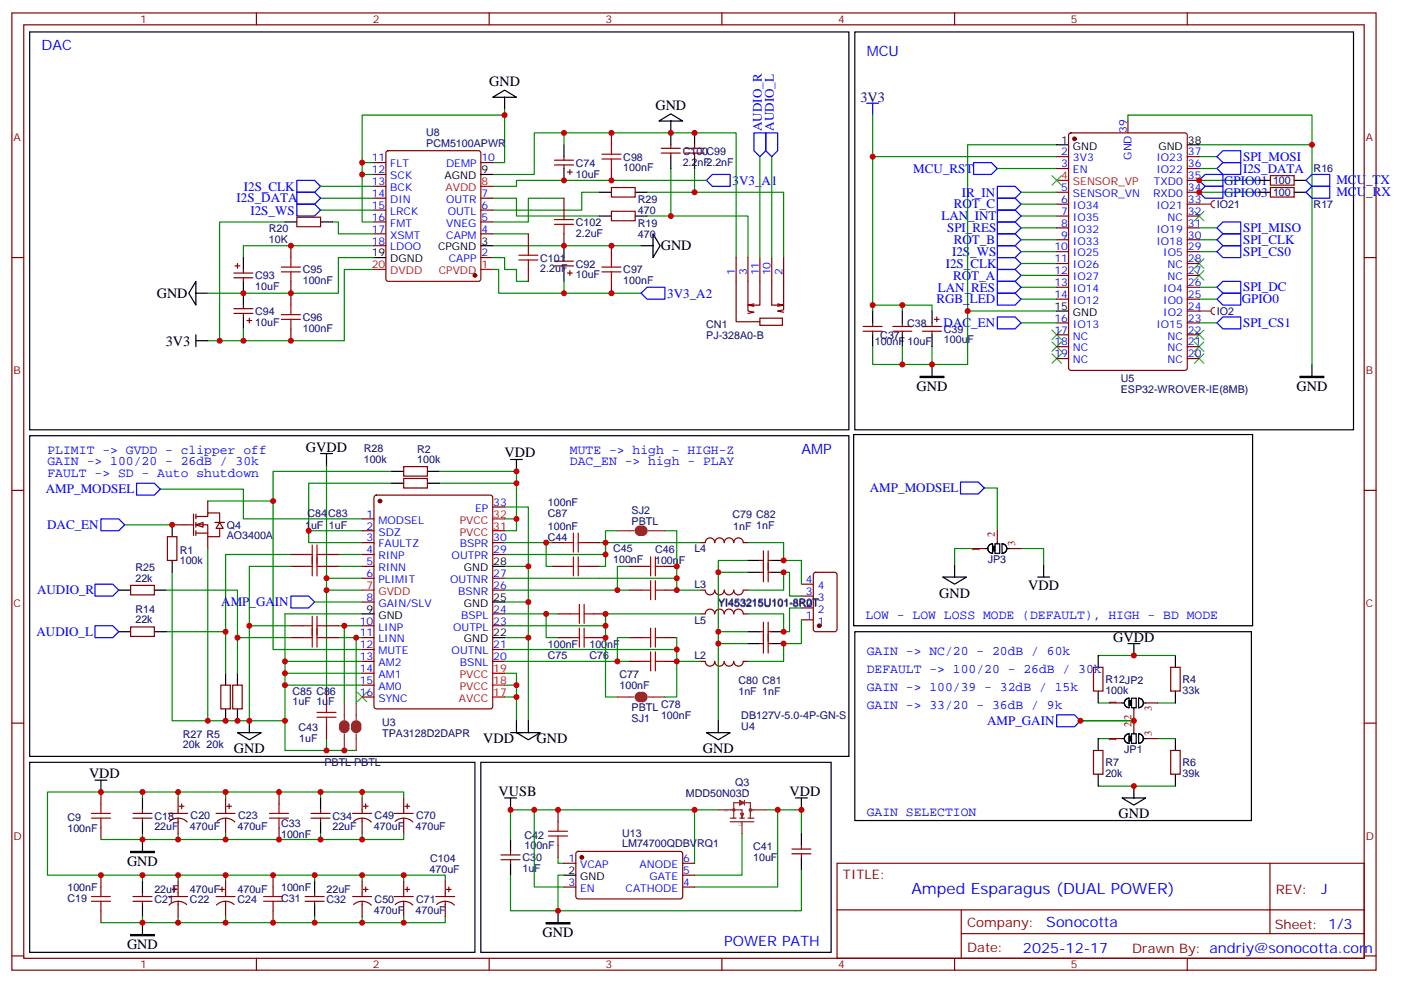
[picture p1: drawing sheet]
<svg xmlns="http://www.w3.org/2000/svg" width="416mm" height="292mm" viewBox="0 0 416 292" stroke-linecap="round" stroke-linejoin="round" font-family="sans-serif">
<g fill="none" stroke="#870000" stroke-width=".35">
<path d="M3.5 3.8h405.4v284.4h-405.4zM7.1 7.4h398.2v277.3h-398.2zM76.2 3.8v3.6M145.3 3.8v3.6M214.5 3.8v3.6M283.6 3.8v3.6M352.8 3.8v3.6M317.7 39.7l.5-.2h33.9l.6 .4 .1 69.4-.5 .7h-34.1l-.6-.4-.1-69.4zM335.1 35.9v3.6M314 46.5h3.5M314 50.1h3.5M314 57.1h3.5"/>
<path d="M352.8 46.5h3.5M352.8 50.1h3.5M352.8 53.6h3.5M352.8 57.1h3.5M377.5 52.2h7v2.8h-7zM377.5 55.7h7v2.8h-7zM3.5 76.5h3.6M314 60.6h3.5M314 64.2h3.5M314 67.7h3.5M314 71.2h3.5M314 74.8h3.5"/>
<path d="M314 78.3h3.5M352.8 60.6h3.5M352.8 64.2h3.5M352.8 67.7h3.5M352.8 71.2h3.5M352.8 74.8h3.5M352.8 78.3h3.5M405.3 76.5h3.6M256.5 98.4h5.6M256.5 97h5.6M259.3 95.9v1.1M259.3 98.4v1"/>
<path d="M265.3 98.4h5.6M265.3 97h5.6M268.1 95.9v1.1M268.1 98.4v1M274.1 98.4h5.7M274.1 97h5.7M276.9 95.9v1.1M276.9 98.4v1M277.6 94.9h1.4M278.3 94.2v1.4M314 81.8h3.5M314 85.3h3.5"/>
<path d="M314 88.9h3.5M314 95.9h3.5M314 99.4h3.5M352.8 81.8h3.5M352.8 85.3h3.5M352.8 88.9h3.5M352.8 92.4h3.5M352.8 95.9h3.5M352.8 99.4h3.5M314 103h3.5M314 106.5h3.5M352.8 103h3.5"/>
<path d="M352.8 106.5h3.5M3.5 145.7h3.6M405.3 145.7h3.6M238.1 177.1h3.6M238.1 173.5h3.6M241.9 170.2l.5-.2h5.6l.7 .4v16.5l-.5 .7h-5.8l-.7-.4v-16.5zM238.1 184.1h3.6M238.1 180.6h3.6M3.5 214.8h3.6M405.3 214.8h3.6M30 235.3v3.5M52.9 237v4.6"/>
<path d="M53.3 239.5h1.4M54 238.8v1.4M67 237v4.6M67.4 239.5h1.4M68.1 238.8v1.4M82.9 235.3v3.5M107.6 237v4.6M107.9 239.5h1.5M108.7 238.8v1.4M119.9 237v4.6M120.3 239.5h1.4M121 238.8v1.4"/>
<path d="M30 245.9v3.5M30 260v3.5M39.5 241.6h5.7M39.5 243h5.7M42.3 240.6v1M42.3 243v1.1M50.1 241.6h5.6M50.4 244a3.8 3.8 0 0 1 5.2 .2M52.9 243v4.6M64.2 241.6h5.6M64.5 244a3.8 3.8 0 0 1 5.2 .2M67 243v4.6"/>
<path d="M81.1 260v3.5M82.9 245.9v3.5M92.4 241.6h5.7M92.4 243h5.7M95.2 240.6v1M95.2 243v1.1M104.8 241.6h5.6M105.1 244a3.8 3.8 0 0 1 5.2 .2M107.6 243v4.6M117.1 241.6h5.7M117.4 244a3.8 3.8 0 0 1 5.2 .2M119.9 243v4.6"/>
<path d="M248.7 256.4h156.6v28.3h-156.6zM377.3 256.5v20.8M30 270.5v3.6M39.5 266.3h5.7M39.5 267.7h5.7M42.3 265.3v1M42.3 267.7v1.1M50.1 266.3h5.6M51.2 264.2h1.4M51.9 263.5v1.4M52.9 261.7v4.6M52.9 267.7v4.6"/>
<path d="M55.5 268.7a3.8 3.8 0 0 0-5.3 .2M64.2 266.3h5.6M65.3 264.2h1.4M66 263.5v1.4M67 261.7v4.6M67 267.7v4.6M69.6 268.7a3.8 3.8 0 0 0-5.3 .2M81.1 270.5v3.6M90.7 266.3h5.6M90.7 267.7h5.6M93.5 265.3v1M93.5 267.7v1.1"/>
<path d="M104.8 266.3h5.6M105.1 268.7a3.8 3.8 0 0 1 5.2 .2M107.6 261.7v4.6M107.6 267.7v4.6M107.9 264.2h1.5M108.7 263.5v1.4M117.1 266.3h5.7M117.4 268.7a3.8 3.8 0 0 1 5.2 .2M119.9 261.7v4.6M119.9 267.7v4.6M120.3 264.2h1.4M121 263.5v1.4"/>
<path d="M248.7 270.3h156.5M285.6 277.3h119.6M285.6 270.3v14.1M3.5 284h3.6M76.2 284.7v3.5M145.3 284.7v3.5M214.5 284.7v3.5M283.6 284.7v3.5M352.8 284.7v3.5M405.3 284h3.6"/>
</g>
<g fill="none" stroke="#000" stroke-width=".35">
<path d="M254 9.5h148.2v118.2h-148.2zM314 43h3.5M352.8 43h3.5M373.9 53.6h3.6M373.9 57.1h3.6M384.5 53.6h3.6M384.5 57.1h3.6M259.3 92.4v3.5M259.3 99.4v3.6M268.1 92.4v3.5M268.1 99.4v3.6M276.9 92.4v3.5"/>
<path d="M276.9 99.4v3.6M314 92.4h3.5M276.9 108.3v3.5M389.8 108.3v3.5M8.8 226.4h132.3v56.5h-132.3zM28.2 231.7h3.5M30 231.7v3.6M42.3 237v3.6M95.2 237v3.6M42.3 244.1v3.5M42.3 249.4v3.5M95.2 244.1v3.5"/>
<path d="M42.3 261.7v3.6M42.3 268.8v3.5M42.3 274.1v3.5M93.5 261.7v3.6M93.5 268.8v3.5"/>
</g>
<g fill="none" stroke="#008700" stroke-width=".35">
<path d="M259.3 34.2v12.3h54.7M335.1 35.9v-1.7h54.7v74.1M259.3 46.5v45.9M296.3 50.1h17.7M303.4 57.1h10.6M314 43h-26.5v49.4M356.3 46.5h5.3M356.3 53.6h17.6M356.3 57.1h17.6M356.3 43h33.5M356.3 50.1h5.3M303.4 78.3h10.6"/>
<path d="M303.4 74.8h10.6M303.4 67.7h10.6M303.4 64.2h10.6M356.3 74.8h5.3M356.3 71.2h5.3M356.3 67.7h5.3M259.3 90.6h8.8v1.8M268.1 90.6h8.8v1.8M303.4 85.3h10.6M303.4 88.9h10.6M314 92.4h-26.5v15.9h-10.6v-5.3M356.3 85.3h5.3"/>
<path d="M356.3 88.9h5.3M356.3 95.9h5.3M259.3 103v5.3h8.8M268.1 103v5.3h8.8M42.3 235.3v1.7M52.9 237v-1.7h-38.8v24.7h28.2v1.7M52.9 235.3h14.1v1.7M67 235.3h28.2v1.7M95.2 235.3h12.4v1.7M107.6 235.3h12.3v1.7M42.3 260h10.6v1.7M42.3 247.6v1.8"/>
<path d="M52.9 247.6v1.8h-22.9M52.9 260h14.1v1.7M67 247.6v1.8h-14.1M67 260h26.5v1.7M93.5 260h14.1v1.7M95.2 247.6v1.8h-28.2M107.6 247.6v1.8h-12.4M107.6 260h12.3v1.7M119.9 260h12.4v1.7M119.9 247.6v1.8h-12.3M42.3 272.3v1.8h-12.3M52.9 272.3v1.8h-10.6"/>
<path d="M67 272.3v1.8h-14.1M93.5 272.3v1.8h-26.5M107.6 272.3v1.8h-14.1M119.9 272.3v1.8h-12.3M132.3 272.3v1.8h-12.4"/>
</g>
<g fill="none" stroke="#a10000" stroke-width=".35">
<path d="M30 238.8v2.8M82.9 238.8v2.8M27.2 243h5.6M27.2 241.6h5.6M30 243v2.9M80.1 243h5.6M80.1 241.6h5.6M82.9 243v2.9M27.2 266.3h5.6M27.2 267.7h5.6M30 263.5v2.8M30 267.7v2.8"/>
<path d="M78.3 266.3h5.7M78.3 267.7h5.7M81.1 263.5v2.8M81.1 267.7v2.8"/>
</g>
<path d="M273.4 111.8h7.1v.3h-7.1zM386.3 111.8h7v.3h-7zM38.8 252.9h7.1v.4h-7.1zM38.8 277.6h7.1v.4h-7.1z" fill="#000" stroke="#000" stroke-width=".35"/>
<g fill="none" stroke="#00f" stroke-width=".35">
<path d="M257.5 30.7h3.6M259.3 30.7v3.5M289.3 48.3h5.3l1.7 1.8-1.7 1.7h-5.3zM296.3 55.4h5.3l1.8 1.7-1.8 1.8h-5.3zM356.3 53.6l1.8-1.8h5.3v3.6h-5.3zM358.1 55.4h5.3v3.5h-5.3l-1.8-1.8zM361.6 46.5l1.8-1.7h5.3v3.5h-5.3zM361.6 50.1l1.8-1.8h5.3v3.5h-5.3zM296.3 65.9h5.3l1.8 1.8-1.8 1.8h-5.3zM296.3 76.5h5.3l1.8 1.8-1.8 1.7h-5.3zM296.3 73h5.3l1.8 1.8-1.8 1.7h-5.3zM296.3 62.4h5.3l1.8 1.8-1.8 1.7h-5.3z"/>
<path d="M361.6 74.8l1.8-1.8h5.3v3.5h-5.3zM361.6 71.2l1.8-1.7h5.3v3.5h-5.3zM361.6 67.7l1.8-1.8h5.3v3.6h-5.3zM296.3 87.1h5.3l1.8 1.8-1.8 1.7h-5.3zM296.3 83.6h5.3l1.8 1.7-1.8 1.8h-5.3zM361.6 85.3l1.8-1.7h5.3v3.5h-5.3zM361.6 95.9l1.8-1.7h5.3v3.5h-5.3zM361.6 88.9l1.8-1.8h5.3v3.5h-5.3z"/>
</g>
<g fill="none" stroke="#3c3" stroke-width=".35">
<path d="M354.9 62.8l2.8 2.8M354.9 76.9l2.8 2.8M357.7 62.8l-2.8 2.8M357.7 76.9l-2.8 2.8M312.6 98l2.8 2.9M315.4 98l-2.8 2.9M354.9 98l2.8 2.9M354.9 80.4l2.8 2.8M357.7 98l-2.8 2.9M357.7 80.4l-2.8 2.8M312.6 105.1l2.8 2.8M312.6 101.6l2.8 2.8"/>
<path d="M315.4 105.1l-2.8 2.8M315.4 101.6l-2.8 2.8M354.9 101.6l2.8 2.8M354.9 105.1l2.8 2.8M357.7 101.6l-2.8 2.8M357.7 105.1l-2.8 2.8"/>
</g>
<path d="M314 53.6h3.5" fill="none" stroke="#f00" stroke-width=".35"/>
<g fill="#870000" stroke="#870000" stroke-width=".35">
<circle cx="319.3" cy="41.2" r=".53"/>
<circle cx="243.4" cy="185.9" r=".53"/>
</g>
<path d="M356.3 92.4h3.5M360.9 91.3a1.06 1.06 0 0 0-1.1 1.1 1.06 1.06 0 0 0 1.1 1.1" fill="none" stroke="#8c2424" stroke-width=".35"/>
<circle cx="356.3" cy="92.4" r=".18" fill="#8c2424"/>
<g fill="none" stroke="#008700" stroke-width=".35">
<path d="M149.9 32.4v15.9h-3.5M149.9 34.2h-42.3v14.1h3.5M167.6 39.5v3.5M95.2 58.9h15.9M95.2 55.4h15.9M107.6 48.3v17.6h3.5M107.6 51.8h3.5M146.4 58.9h7.1v5.3h24.7M146.4 51.8h12.3v-12.3h60v37M167.6 58.9h-10.6v7h-10.6M178.2 57.1h-5.3v5.3h-26.5M199.3 50.1v14.1h-7"/>
<path d="M206.4 50.1v7h-14.1M206.4 57.1h26.4v19.4M209.9 53.6h-56.4v1.8h-7.1M84.7 65.9h-19.4v35.3M95.2 62.4h15.9M98.8 65.9h1.7v3.6h10.6M111.1 73h-38.8v3.5M111.1 76.5h-10.6v10.6h-38.8M146.4 73h44.1M146.4 76.5h3.5v3.5h3.6v3.6h3.5M146.4 69.5h10.6M72.3 97.7v3.5"/>
<path d="M111.1 80h-8.8v21.2h-40.6M146.4 80h1.8v7.1h42.3M167.6 83.6v3.5"/>
</g>
<path d="M88.2 57.1h5.3l1.7 1.8-1.7 1.7h-5.3zM88.2 53.6h5.3l1.7 1.8-1.7 1.7h-5.3zM209.9 53.6l1.8-1.8h5.3v3.6h-5.3zM88.2 60.6h5.3l1.7 1.8-1.7 1.8h-5.3zM190.5 87.1l1.8-1.8h5.3v3.6h-5.3z" fill="none" stroke="#00f" stroke-width=".35"/>
<g fill="none" stroke="#870000" stroke-width=".35">
<path d="M181.7 39.5v3.5M111.1 58.9h3.6M111.1 48.3h3.6M111.1 51.8h3.6M111.1 55.4h3.6M114.9 45l.5-.2h26.8l.5 .2 .2 .5v37.4l-.3 .5-.4 .2h-26.8l-.5-.3-.2-.4v-37.4zM142.9 58.9h3.5M142.9 48.3h3.5M164.7 49h5.7M164.7 47.6h5.7M167.6 46.5v1.1M167.6 49v1.1"/>
<path d="M167.6 58.9v3.5M168.6 51.1h1.4M169.3 50.4v1.4M181.7 55.7h7v2.8h-7zM181.7 50.1v3.5M196.5 45.5h5.6M196.5 44.1h5.6M199.3 43v1.1M199.3 45.5v1M203.6 45.5h5.6M203.6 44.1h5.6M206.4 43v1.1"/>
<path d="M206.4 45.5v1M69.8 79h1.5M70.6 78.3v1.4M86.4 73v3.5M88.2 64.5h7v2.8h-7zM111.1 69.5h3.6M111.1 65.9h3.6M111.1 62.4h3.6M111.1 73h3.6M142.9 76.5h3.5M142.9 69.5h3.5M142.9 65.9h3.5"/>
<path d="M142.9 62.4h3.5M164.7 79h5.7M164.7 77.6h5.7M167.6 69.5v3.5M167.6 76.5v1.1M167.6 79v1M181.7 62.8h7v2.8h-7zM181.7 73v3.5M69.5 81.1h5.6M69.5 82.5h5.6M69.5 93.1h5.6M69.5 91.7h5.6"/>
<path d="M72.3 80v1.1M72.3 82.5v1.1M72.3 90.6v1.1M72.3 93.1v1.1M73.4 95.2h1.4M74.1 94.5v1.4M86.4 83.6v7M86.4 97.7v3.5M168.6 81.1h1.4M169.3 80.4v1.4M181.7 83.6v3.5"/>
</g>
<g fill="none" stroke="#000" stroke-width=".35">
<path d="M146.4 28.9l3.5-2.1 3.6 2.1zM149.9 28.9v3.5M195.8 35.9l3.5-2.1 3.5 2.1zM199.3 35.9v7.1M206.4 39.5v3.5M142.9 51.8h3.5M167.6 43v3.5M167.6 50.1v3.5M178.2 57.1h3.5M188.7 57.1h3.6M199.3 46.5v3.6M206.4 46.5v3.6"/>
<path d="M72.3 76.5v3.5M84.7 65.9h3.5M95.2 65.9h3.6M111.1 76.5h3.6M142.9 73h3.5M167.6 73v3.5M178.2 64.2h3.5M188.7 64.2h3.6M190.5 73h3.5M194 69.5l2.1 3.5-2.1 3.5zM58.2 83.6v7l-2.1-3.5zM58.2 87.1h3.5"/>
<path d="M58.2 99.4v3.6M72.3 83.6v7M72.3 94.2v3.5M167.6 80v3.6M58.2 101.2h3.5"/>
</g>
<g fill="none" stroke="#a10000" stroke-width=".35">
<path d="M178.9 47.2h5.6M178.9 45.8h5.6M181.7 43v2.8M181.7 47.2v2.9M83.6 79.3h5.7M86.4 76.5v2.8M164.7 65.2h5.7M164.7 66.6h5.7M167.6 62.4v2.8M167.6 66.6v2.9M178.9 79.3h5.6M181.7 76.5v2.8"/>
<path d="M83.6 80.8h5.7M83.6 94.9h5.7M83.6 93.5h5.7M86.4 80.8v2.8M86.4 90.6v2.9M86.4 94.9v2.8M178.9 80.8h5.6M181.7 80.8v2.8"/>
</g>
<circle cx="141.1" cy="81.8" r=".53" fill="#870000" stroke="#870000" stroke-width=".35"/>
<path d="M142.9 55.4h3.5M111.1 80h3.6M142.9 80h3.5" fill="none" stroke="#f00" stroke-width=".35"/>
<path d="M360.9 59.6a1.06 1.06 0 0 0-1.1 1 1.06 1.06 0 0 0 1.1 1.1M356.3 60.6h3.5" fill="none" stroke="#8c2424" stroke-width=".35"/>
<circle cx="356.3" cy="60.6" r=".18" fill="#8c2424"/>
<path d="M224 39.5h3.5v5.3l-1.7 1.7-1.8-1.7zM227.5 39.5h3.6v5.3l-1.8 1.7-1.8-1.7zM296.3 58.9h5.3l1.8 1.7-1.8 1.8h-5.3zM388.1 53.6l1.7-1.8h5.3v3.6h-5.3zM389.8 55.4h5.3v3.5h-5.3l-1.7-1.8zM296.3 69.5h5.3l1.8 1.7-1.8 1.8h-5.3zM296.3 80h5.3l1.8 1.8-1.8 1.8h-5.3zM296.3 94.2h5.3l1.8 1.7-1.8 1.8h-5.3zM40.6 143.5h5.3l1.7 1.8-1.7 1.8h-5.3z" fill="none" stroke="#00f" stroke-width=".35"/>
<g fill="none" stroke="#008700" stroke-width=".35">
<path d="M225.8 46.5v30M229.3 46.5v30M199.3 64.2h22.9v12.3M303.4 60.6h10.6M303.4 71.2h10.6M303.4 81.8h10.6M303.4 95.9h10.6M37 155.9h14.2M47.6 145.3h24.7v8.8h35.3M61.7 148.8h19.4M116.4 140h-35.3v52.9h26.5M149.9 150.6h7.1v17.6"/>
<path d="M51.2 170v44.1h10.5M151.7 260v10.5h14.1M158.7 240.6h-7v8.8M165.8 254.7v1.7h1.8M206.4 240.6h-47.7v22.9h8.9M213.4 240.6h-7v15.8M220.5 247.6v12.4h-14.1M227.5 240.6h3.6v22.9h-24.7M231.1 240.6h7v7M238.1 258.2v12.3h-72.3v-10.5h1.8"/>
</g>
<g fill="none" stroke="#870000" stroke-width=".35">
<path d="M157 69.5v3.5M218.7 76.5v19.1h7.1M222.2 76.5v15.9l1.8 .3-1.8 .4M225.8 76.5v14.1h-3.6l1.8 .4M229.3 76.5v14.1h3.5l-1.7-.3M232.8 76.5v15.5l-1.7 .4 1.7 .3M157 80v3.6M224 90.3l-1.8 .3M225.8 94.5h6.7v2.1h-6.7zM232.8 90.6l-1.7 .4M119.9 138.6h7.1v2.8h-7.1zM49.7 159.4h2.9v7.1h-2.9z"/>
<path d="M148.9 255.4h5.6M148.9 254h5.6M151.7 252.9v1.1M151.7 255.4v1M165.8 240.6v3.5M165.8 251.1v3.6M167.6 256.4h3.5M171.3 253.1l.5-.2 30.6 .1 .4 .6v13l-.7 .4h-30.6l-.4-.7v-12.7zM202.8 256.4h3.6M202.8 260h3.6M235.3 253.6h5.6M235.3 252.2h5.6"/>
<path d="M238.1 251.1v1.1M238.1 253.6v1.1M129.5 266.3h5.6M129.8 268.7a3.8 3.8 0 0 1 5.2 .2M132.3 261.7v4.6M132.3 267.7v4.6M132.6 264.2h1.5M133.3 263.5v1.4M167.6 263.5h3.5M202.8 263.5h3.6"/>
</g>
<path d="M154.2 75.8h5.6M154.2 77.2h5.6M157 73v2.8M157 77.2v2.8M163 248.3h5.6M163 246.9h5.6M165.8 244.1v2.8M165.8 248.3v2.8" fill="none" stroke="#a10000" stroke-width=".35"/>
<g fill="none" stroke="#000" stroke-width=".35">
<path d="M8.8 9.5h243.4v118.2h-243.4zM51.2 155.9v3.5M116.4 140h3.5M127 140h3.5M51.2 166.5v3.5M142.9 226.4h104v56.5h-104zM149.9 237h3.6M151.7 237v3.6M236.4 237h3.5M238.1 237v3.6M151.7 249.4v3.5M151.7 256.4v3.6"/>
<path d="M167.6 260h3.5M238.1 247.6v3.5M238.1 254.7v3.5M165.8 270.5v3.6"/>
</g>
<path d="M162.3 274.1h7v.3h-7z" fill="#000" stroke="#000" stroke-width=".35"/>
<g fill="none" stroke="#8c2424" stroke-width=".35">
<path d="M219.8 237.7l1.4 .7-1.4 .7zM219.8 238.1l.7 .3M220.1 238.4h-2.1v4.6M220.1 238.1l.4 .3M220.5 238.4h2.5v4.6M220.5 238.4l-.7 .4M220.5 238.4l-.4 .4M221.2 237.7v1.4M213.4 240.6h7.1v2.4M217 243h1.7M217 244.1h7M219.8 243h1.4"/>
<path d="M220.1 241.6l.4 1.4M220.1 241.6h.7M220.1 241.6l.4 1.1 .3-1.1M220.1 241.6l.4 .7M220.5 244.1v3.5M220.8 241.6l-.3 1.4M222.2 243h1.8M223 240.6h4.5"/>
<circle cx="218" cy="240.6" r=".35"/>
<circle cx="223" cy="240.6" r=".35"/>
</g>
<circle cx="172.9" cy="254.7" r=".53" fill="#870000" stroke="#870000" stroke-width=".35"/>
<g fill="#fff" stroke="#870000" stroke-width=".35">
<path d="M58.2 155.9l2.1-.7v1.4z"/>
<path d="M65.3 155.2l1 1.8h-2.1z"/>
</g>
<g fill="none" stroke="#870000" stroke-width=".35">
<path d="M51.2 155.9h6.3M57.5 152.7v6.4M58.2 153.4h3.5v-1h3.6v2.8M58.2 155.9h3.5v3.5h3.6v-2.4M58.2 158.4h3.5M58.2 152.7v1.4M58.2 155.2v1.4M58.2 157.7v1.4M61.7 148.8v3.6M61.7 159.4v3.5M63.9 155.2h2.8M107.6 154.1h3.5"/>
<path d="M107.6 157.7h3.5M111.4 147.3l.4-.2h33.9l.6 .4 .1 62.4-.5 .6-34.1 .1-.6-.5-.1-62.3zM119.9 142.1h7.1v2.9h-7.1zM146.4 150.6h3.5M38.8 173.9h7.1v2.8h-7.1zM86.4 164.7h3.6M86.4 168.2h3.6M97 164.7h3.5M97 168.2h3.5M107.6 161.2h3.5M107.6 164.7h3.5M107.6 168.2h3.5"/>
<path d="M107.6 171.8h3.5M107.6 178.8h3.5M146.4 161.2h3.5M146.4 164.7h3.5M146.4 171.8h3.5M146.4 175.3h3.5M164 161.2h3.6M164 168.2h3.6M174.6 161.2h3.6M174.6 168.2h3.6M187 168.2h3.5M187 175.3h3.5"/>
<path d="M197.6 168.2h3.5M197.6 175.3h3.5M208.1 175.3h1.4a1.41 1.41 0 0 0 1.5 1.4 1.41 1.41 0 0 0 1.4-1.4 1.41 1.41 0 0 0 1.4 1.4 1.41 1.41 0 0 0 1.4-1.4 1.41 1.41 0 0 0 1.4 1.4 1.41 1.41 0 0 0 1.4-1.4 1.41 1.41 0 0 0 1.4 1.4 1.41 1.41 0 0 0 1.4-1.4h1.4M208.1 161.2h1.4a1.41 1.41 0 0 1 1.5-1.4 1.41 1.41 0 0 1 1.4 1.4 1.41 1.41 0 0 1 1.4-1.4 1.41 1.41 0 0 1 1.4 1.4 1.41 1.41 0 0 1 1.4-1.4 1.41 1.41 0 0 1 1.4 1.4 1.41 1.41 0 0 1 1.4-1.4 1.41 1.41 0 0 1 1.4 1.4h1.4M225.8 166.5h1M225.8 170h1M226.8 163.7v9.1M228.2 163.7v9.1M228.2 166.5h1.1M228.2 170h1.1M38.8 186.2h7.1v2.9h-7.1zM86.4 185.9h3.6"/>
<path d="M86.4 189.4h3.6M97 185.9h3.5M97 189.4h3.5M107.6 185.9h3.5M107.6 189.4h3.5M107.6 192.9h3.5M107.6 196.5h3.5M107.6 200h3.5M146.4 185.9h3.5M146.4 192.9h3.5M146.4 196.5h3.5M146.4 182.4h3.5"/>
<path d="M165.8 189.4h3.5M165.8 182.4h3.5M176.4 189.4h3.5M176.4 182.4h3.5M187 189.4h3.5M187 196.5h3.5M197.6 189.4h3.5M197.6 196.5h3.5M208.1 196.5h1.4a1.41 1.41 0 0 0 1.5 1.4 1.41 1.41 0 0 0 1.4-1.4 1.41 1.41 0 0 0 1.4 1.4 1.41 1.41 0 0 0 1.4-1.4 1.41 1.41 0 0 0 1.4 1.4 1.41 1.41 0 0 0 1.4-1.4 1.41 1.41 0 0 0 1.4 1.4 1.41 1.41 0 0 0 1.4-1.4h1.4M208.1 182.4l1.4-.1a1.41 1.41 0 0 1 1.5-1.4 1.41 1.41 0 0 1 1.4 1.4 1.41 1.41 0 0 1 1.4-1.4 1.41 1.41 0 0 1 1.4 1.4 1.41 1.41 0 0 1 1.4-1.4 1.41 1.41 0 0 1 1.4 1.5 1.41 1.41 0 0 1 1.4-1.5 1.41 1.41 0 0 1 1.4 1.5h1.4M225.8 191.2h1M225.8 187.6h1"/>
<path d="M226.8 184.8v9.2M228.2 184.8v9.2M228.2 191.2h1.1M228.2 187.6h1.1M324.9 198.2h2.8v7.1h-2.8zM347.8 198.2h2.9v7.1h-2.9zM65.6 203.5h2.8v7.1h-2.8zM69.1 203.5h2.9v7.1h-2.9zM97 205.3v3.5M97 215.9v3.5M107.6 203.5h3.5M107.6 207h3.5"/>
<path d="M324.9 222.9h2.8v7.1h-2.8zM347.8 222.9h2.9v7.1h-2.9z"/>
</g>
<path d="M30 154.1h5.3l1.7 1.8-1.7 1.8h-5.3zM285.4 143.2h5.3l1.8 1.8-1.8 1.7h-5.3zM28.2 173.5h5.3l1.8 1.8-1.8 1.8h-5.3zM86.4 177.1h5.3l1.8 1.7-1.8 1.8h-5.3zM28.2 185.9h5.3l1.8 1.7-1.8 1.8h-5.3zM314 212.3h5.3l1.7 1.8-1.7 1.8h-5.3z" fill="none" stroke="#00f" stroke-width=".35"/>
<g fill="none" stroke="#008700" stroke-width=".35">
<path d="M97 138.3v37h10.6M91.7 157.7h15.9M116.4 143.5h-24.7v17.7h15.9M130.5 140h23v17.7h-3.6M130.5 143.5h23M149.9 154.1h3.6M183.4 157.7h-3.5v7h-30M197.6 157.7h3.5v17.6h7M292.5 145h3.8v12.7M49.4 175.3h21.2v14.1M61.7 162.9v51.2h12.4M86.4 168.2h-12.3v45.9"/>
<path d="M86.4 164.7h-19.4v35.3M93.5 178.8h14.1M97 171.8h10.6M97 175.3v30M100.5 168.2h7.1M100.5 164.7h7.1M149.9 178.8h7.1v10.6M149.9 168.2h7.1v10.6M149.9 161.2h12.4v7h1.7M149.9 171.8h51.2M162.3 161.2h1.7M178.2 161.2h1.7"/>
<path d="M183.4 175.3h3.6M187 168.2h-3.6v7.1h-33.5M208.1 161.2h-28.2v7h-1.7M213.4 170v17.6M222.2 161.2h10.6v5.3h5.3v7M222.2 175.3h10.6v-5.3h1.8v7.1h3.5M222.2 166.5h-8.8v3.5h8.8M289.3 162.9h-5.7v5M303.4 162.9h6.7v5M49.4 187.6h17.6M74.1 185.9h12.3M84.7 196.5h22.9"/>
<path d="M84.7 200h22.9M86.4 189.4h-15.8v10.6M100.5 189.4h7.1M100.5 185.9h7.1M102.3 185.9v22.9M105.8 189.4v19.4M107.6 182.4h-22.9v31.7M149.9 189.4h7.1v24.7M149.9 200h3.6v14.1M149.9 182.4h12.4v7h3.5M149.9 192.9h51.2M162.3 182.4h3.5"/>
<path d="M179.9 182.4v3.5h-30M183.4 196.5h3.6M187 189.4h-3.6v7.1h-33.5M201.1 192.9v3.6h7M201.1 196.5v10.5h-3.5M201.1 189.4v3.5M208.1 182.4h-28.2v24.6h3.5M213.4 191.2v22.9M222.2 187.6h-8.8v3.6h8.8M238.1 180.6h-3.5v7h-1.8v-5.2h-10.6M238.1 184.1v7.1h-5.3v5.3h-10.6M326.3 194.7h22.9"/>
<path d="M74.1 214.1h10.6v8.8h21.1M84.7 203.5h22.9M97 219.4v3.5M149.9 203.5h3.6M149.9 207h3.6M321 214.1h15.9M326.3 208.8h3.5M326.3 219.4h3.5M344 208.8h5.2M344 219.4h5.2M326.3 233.5h22.9"/>
</g>
<g fill="none" stroke="#000" stroke-width=".35">
<path d="M8.8 129.4h243.4v95.3h-243.4zM95.2 134.7h3.6M97 134.7v3.6M151.7 136.5h3.5M153.5 136.5v3.5M253.6 129.1h118.6v56.8h-118.6zM116.4 143.5h3.5M127 143.5h3.5M35.3 175.3h3.5M45.9 175.3h3.5M146.4 178.8h3.5M146.4 168.2h3.5"/>
<path d="M222.2 166.5h3.6M222.2 170h3.6M229.3 166.5h3.5M229.3 170h3.5M280.1 171.4h7.1l-3.6 2.1zM283.6 167.9v3.5M292.8 162.9h.7M294.1 161.8l.8-.3v2.9a1.41 1.41 0 0 1-1.3-1 1.41 1.41 0 0 1 .5-1.6zM295.6 161.5h1.4v2.9h-1.4zM296.3 161.2v.3M297.7 161.5a1.41 1.41 0 0 1 1.5 1.4 1.41 1.41 0 0 1-1.5 1.5zM299.2 162.9h.7"/>
<path d="M308.3 171.4h3.6M310.1 167.9v3.5M35.3 187.6h3.5M45.9 187.6h3.5M67 200v3.5M70.6 200v3.5M107.6 182.4h3.5M146.4 189.4h3.5M222.2 191.2h3.6M222.2 187.6h3.6M229.3 191.2h3.5M229.3 187.6h3.5"/>
<path d="M254 187.6h117.8v56.1h-117.8zM326.3 194.7v3.5M335.1 191.2h3.6M336.9 191.2v3.5M349.2 194.7v3.5M67 210.6v3.5M70.6 217.6h7l-3.5 2.1zM70.6 210.6v3.5M74.1 214.1v3.5M151.7 217.6h3.5M153.5 217.6h7l-3.5 2.1zM153.5 214.1v3.5"/>
<path d="M157 214.1v3.5M209.9 217.6h7.1l-3.6 2.1zM213.4 214.1v3.5M326.3 205.3v3.5M326.3 219.4v3.5M333.4 208.8h.7M333.4 219.4h.7M334.4 208l1.1-.6v2.8a1.41 1.41 0 0 1-1.3-.8 1.41 1.41 0 0 1 .2-1.4zM334.7 218.3l.8-.3v2.8a1.41 1.41 0 0 1-1.4-1 1.41 1.41 0 0 1 .6-1.5zM336.2 207.4h1.4v2.8h-1.4zM336.2 218h1.4v2.8h-1.4zM336.9 210.2v.4"/>
<path d="M336.9 217.6v.4M338.3 218a1.41 1.41 0 0 1 1.4 1.4 1.41 1.41 0 0 1-1.4 1.4zM338.3 207.4a1.41 1.41 0 0 1 1.4 1.4 1.41 1.41 0 0 1-1.4 1.4zM339.7 208.8h.7M339.7 219.4h.7M349.2 205.3v3.5M349.2 219.4v3.5M326.3 230v3.5M333.4 237h7l-3.5 2.1zM336.9 233.5v3.5M349.2 230v3.5"/>
</g>
<g fill="none" stroke="#a10000" stroke-width=".35">
<path d="M170.4 158.4v5.6M171.8 158.4v5.6M90 168.2h2.8M90 164.7h2.8M92.8 161.9v9.2M94.2 168.2h2.8M94.2 164.7h2.8M94.2 161.9v9.2M167.6 168.2h2.8M167.6 161.2h2.8M170.4 165.4v5.7M171.8 168.2h2.8"/>
<path d="M171.8 165.4v5.7M171.8 161.2h2.8M172.2 179.5v5.7M173.6 179.5v5.7M190.5 168.2h2.8M190.5 175.3h2.8M193.3 165.4v5.7M193.3 172.5v5.6M194.7 168.2h2.9M194.7 165.4v5.7M194.7 172.5v5.6M194.7 175.3h2.9"/>
<path d="M90 189.4h2.8M90 185.9h2.8M92.8 183.1v9.1M94.2 189.4h2.8M94.2 183.1v9.1M94.2 185.9h2.8M169.3 189.4h2.9M169.3 182.4h2.9M172.2 186.6v5.6M173.6 189.4h2.8M173.6 186.6v5.6M173.6 182.4h2.8"/>
<path d="M190.5 189.4h2.8M190.5 196.5h2.8M193.3 186.6v5.6M193.3 193.6v5.7M194.7 186.6v5.6M194.7 193.6v5.7M194.7 189.4h2.9M194.7 196.5h2.9M94.2 211.6h5.6M94.2 213h5.6M97 208.8v2.8M97 213v2.9"/>
</g>
<path d="M312.6 52.2l2.8 2.8M315.4 52.2l-2.8 2.8M106.2 205.6l2.8 2.9M109 205.6l-2.8 2.9" fill="none" stroke="#3c3" stroke-width=".35"/>
<circle cx="112.9" cy="148.8" r=".53" fill="#870000" stroke="#870000" stroke-width=".35"/>
<path d="M146.4 157.7h3.5M146.4 154.1h3.5M107.6 175.3h3.5M146.4 200h3.5M146.4 207h3.5M146.4 203.5h3.5" fill="none" stroke="#f00" stroke-width=".35"/>
<path d="M190.1 157a.71 .71 0 0 0-.7 .7 .71 .71 0 0 0 .7 .7M190.9 157a.71 .71 0 0 1 .7 .7 .71 .71 0 0 1-.7 .7M101.6 216.2a.71 .71 0 0 0 .7 .7 .71 .71 0 0 0 .7-.7M101.6 215.5a.71 .71 0 0 1 .7-.7 .71 .71 0 0 1 .7 .7M105.1 216.2a.71 .71 0 0 0 .7 .7 .71 .71 0 0 0 .7-.7M105.1 215.5a.71 .71 0 0 1 .7-.7 .71 .71 0 0 1 .7 .7M190.1 206.3a.71 .71 0 0 0-.7 .7 .71 .71 0 0 0 .7 .8M190.9 206.3a.71 .71 0 0 1 .7 .7 .71 .71 0 0 1-.7 .8" fill="none" stroke="#8c2424" stroke-width="1.8"/>
<path d="M183.4 157.7h5M192.6 157.7h5M102.3 208.8v4.9M102.3 218v4.9M105.8 208.8v4.9M105.8 218v4.9M183.4 207h5M192.6 207h5" fill="none" stroke="#8c2424" stroke-width=".35"/>
<path d="M296.3 157.7v3.5M289.3 162.9h3.5M299.9 162.9h3.5M329.8 208.8h3.6M329.8 219.4h3.6M336.9 210.6v7M340.4 208.8h3.6M340.4 219.4h3.6" fill="none" stroke="#850000" stroke-width=".35"/>
<path d="M294.9 162.2h.7v1.5h-.7zM335.5 208.1h.7v1.4h-.7zM335.5 218.7h.7v1.4h-.7z" fill="#000" stroke="#000" stroke-width=".35"/>
<g fill="#c00">
<circle cx="42.3" cy="249.4" r=".88"/>
<circle cx="42.3" cy="235.3" r=".88"/>
<circle cx="30" cy="235.3" r=".88"/>
<circle cx="52.9" cy="235.3" r=".88"/>
<circle cx="52.9" cy="249.4" r=".88"/>
<circle cx="30" cy="260" r=".88"/>
<circle cx="42.3" cy="260" r=".88"/>
<circle cx="52.9" cy="260" r=".88"/>
<circle cx="42.3" cy="274.1" r=".88"/>
<circle cx="52.9" cy="274.1" r=".88"/>
<circle cx="67" cy="260" r=".88"/>
<circle cx="81.1" cy="260" r=".88"/>
<circle cx="67" cy="274.1" r=".88"/>
<circle cx="81.1" cy="274.1" r=".88"/>
<circle cx="67" cy="249.4" r=".88"/>
<circle cx="82.9" cy="249.4" r=".88"/>
<circle cx="67" cy="235.3" r=".88"/>
<circle cx="82.9" cy="235.3" r=".88"/>
<circle cx="287.5" cy="92.4" r=".88"/>
<circle cx="389.8" cy="43" r=".88"/>
<circle cx="268.1" cy="90.6" r=".88"/>
<circle cx="268.1" cy="108.3" r=".88"/>
<circle cx="276.9" cy="108.3" r=".88"/>
<circle cx="259.3" cy="90.6" r=".88"/>
<circle cx="259.3" cy="46.5" r=".88"/>
<circle cx="356.3" cy="53.6" r=".88"/>
<circle cx="356.3" cy="57.1" r=".88"/>
<circle cx="93.5" cy="260" r=".88"/>
<circle cx="93.5" cy="274.1" r=".88"/>
<circle cx="95.3" cy="235.3" r=".88"/>
<circle cx="95.3" cy="249.4" r=".88"/>
<circle cx="107.6" cy="235.3" r=".88"/>
<circle cx="107.6" cy="260" r=".88"/>
<circle cx="119.9" cy="260" r=".88"/>
<circle cx="107.6" cy="274.1" r=".88"/>
<circle cx="119.9" cy="274.1" r=".88"/>
<circle cx="167.6" cy="53.6" r=".88"/>
<circle cx="206.4" cy="57.1" r=".88"/>
<circle cx="206.4" cy="39.5" r=".88"/>
<circle cx="199.3" cy="39.5" r=".88"/>
<circle cx="199.3" cy="64.2" r=".88"/>
<circle cx="72.3" cy="87.1" r=".88"/>
<circle cx="167.6" cy="73" r=".88"/>
<circle cx="149.9" cy="34.2" r=".88"/>
<circle cx="107.6" cy="51.8" r=".88"/>
<circle cx="107.6" cy="48.3" r=".88"/>
<circle cx="86.4" cy="87.1" r=".88"/>
<circle cx="86.4" cy="73" r=".88"/>
<circle cx="167.6" cy="87.1" r=".88"/>
<circle cx="167.6" cy="39.5" r=".88"/>
<circle cx="181.7" cy="87.1" r=".88"/>
<circle cx="181.7" cy="73" r=".88"/>
<circle cx="181.7" cy="53.6" r=".88"/>
<circle cx="181.7" cy="39.5" r=".88"/>
<circle cx="107.6" cy="249.4" r=".88"/>
<circle cx="238.1" cy="240.6" r=".88"/>
<circle cx="151.7" cy="240.6" r=".88"/>
<circle cx="158.8" cy="240.6" r=".88"/>
<circle cx="231.1" cy="240.6" r=".88"/>
<circle cx="165.8" cy="270.5" r=".88"/>
<circle cx="165.8" cy="240.6" r=".88"/>
<circle cx="206.4" cy="240.6" r=".88"/>
<circle cx="65.3" cy="101.2" r=".88"/>
<circle cx="72.3" cy="101.2" r=".88"/>
<circle cx="86.4" cy="101.2" r=".88"/>
<circle cx="213.4" cy="170" r=".88"/>
<circle cx="157" cy="168.2" r=".88"/>
<circle cx="51.2" cy="155.9" r=".88"/>
<circle cx="61.7" cy="214.1" r=".88"/>
<circle cx="67" cy="214.1" r=".88"/>
<circle cx="81.1" cy="148.8" r=".88"/>
<circle cx="153.5" cy="140" r=".88"/>
<circle cx="91.7" cy="157.7" r=".88"/>
<circle cx="153.5" cy="143.5" r=".88"/>
<circle cx="153.5" cy="154.1" r=".88"/>
<circle cx="97" cy="171.8" r=".88"/>
<circle cx="97" cy="175.3" r=".88"/>
<circle cx="97" cy="222.9" r=".88"/>
<circle cx="84.7" cy="196.5" r=".88"/>
<circle cx="84.7" cy="200" r=".88"/>
<circle cx="84.7" cy="203.5" r=".88"/>
<circle cx="84.7" cy="214.1" r=".88"/>
<circle cx="102.3" cy="222.9" r=".88"/>
<circle cx="102.3" cy="185.9" r=".88"/>
<circle cx="105.8" cy="189.4" r=".88"/>
<circle cx="70.6" cy="189.4" r=".88"/>
<circle cx="74.1" cy="185.9" r=".88"/>
<circle cx="179.9" cy="182.4" r=".88"/>
<circle cx="183.4" cy="175.3" r=".88"/>
<circle cx="201.1" cy="175.3" r=".88"/>
<circle cx="201.1" cy="171.8" r=".88"/>
<circle cx="201.1" cy="168.2" r=".88"/>
<circle cx="162.3" cy="161.2" r=".88"/>
<circle cx="179.9" cy="161.2" r=".88"/>
<circle cx="183.4" cy="196.5" r=".88"/>
<circle cx="162.3" cy="182.4" r=".88"/>
<circle cx="157" cy="178.8" r=".88"/>
<circle cx="157" cy="189.4" r=".88"/>
<circle cx="153.5" cy="207" r=".88"/>
<circle cx="153.5" cy="203.5" r=".88"/>
<circle cx="67" cy="187.6" r=".88"/>
<circle cx="179.9" cy="185.9" r=".88"/>
<circle cx="201.1" cy="192.9" r=".88"/>
<circle cx="201.1" cy="196.5" r=".88"/>
<circle cx="213.4" cy="187.6" r=".88"/>
<circle cx="213.4" cy="191.2" r=".88"/>
<circle cx="74.1" cy="214.1" r=".88"/>
<circle cx="179.9" cy="164.7" r=".88"/>
<circle cx="179.9" cy="189.4" r=".88"/>
<circle cx="70.6" cy="214.1" r=".88"/>
<circle cx="232.8" cy="170" r=".88"/>
<circle cx="232.8" cy="166.5" r=".88"/>
<circle cx="232.8" cy="187.6" r=".88"/>
<circle cx="232.8" cy="191.2" r=".88"/>
<circle cx="321" cy="214.1" r=".88"/>
<circle cx="336.9" cy="214.1" r=".88"/>
<circle cx="336.9" cy="233.5" r=".88"/>
<circle cx="336.9" cy="194.7" r=".88"/>
</g>
<text font-size="4.6" fill="#00f" x="270.8" y="265.5">Amped Esparagus (DUAL POWER)</text>
<g font-size="4.2" fill="#00f">
<text x="12.3" y="14.8">DAC</text>
<text x="257.5" y="16.5">MCU</text>
<text x="238.1" y="134.7">AMP</text>
<text x="392.5" y="265.7">J</text>
<text x="310.9" y="275.3">Sonocotta</text>
<text x="215.2" y="281.1">POWER PATH</text>
<text x="304" y="283.1">2025-12-17</text>
</g>
<g font-size="4.2">
<text x="145.3" y="25.7">GND</text>
<text x="194.7" y="32.8">GND</text>
<text x="196.3" y="74.4">GND</text>
<text x="46.6" y="88.5">GND</text>
<text x="49.3" y="102.7">3V3</text>
<text x="272.3" y="116.1">GND</text>
<text x="385.2" y="116.1">GND</text>
<text x="90.9" y="134.4">GVDD</text>
<text x="149.9" y="135.8">VDD</text>
<text x="279.1" y="177.5">GND</text>
<text x="305.5" y="175.3">VDD</text>
<text x="330.8" y="190.8">GVDD</text>
<text x="143.6" y="220.8">VDD</text>
<text x="159.5" y="220.8">GND</text>
<text x="69.5" y="223.7">GND</text>
<text x="208.8" y="223.7">GND</text>
<text x="26.5" y="231">VDD</text>
<text x="148.2" y="236.3">VUSB</text>
<text x="234.6" y="236.3">VDD</text>
<text x="332.3" y="243.1">GND</text>
<text x="37.7" y="257.1">GND</text>
<text x="37.7" y="281.8">GND</text>
<text x="161.2" y="278.3">GND</text>
</g>
<text font-size="4.2" fill="#000080" x="255.7" y="30.4">3V3</text>
<g font-size="3.9" fill="#00f">
<text x="226.4" y="38.9" transform="rotate(-90 226.4 38.9)">AUDIO_R</text>
<text x="229.9" y="38.8" transform="rotate(-90 229.9 38.8)">AUDIO_L</text>
<text x="369.4" y="47.7">SPI_MOSI</text>
<text x="271.4" y="51.3">MCU_RST</text>
<text x="369.4" y="51.3">I2S_DATA</text>
<text x="72.5" y="56.8">I2S_CLK</text>
<text x="217.7" y="54.9">3V3_A1</text>
<text x="285.8" y="58.4">IR_IN</text>
<text x="363.7" y="54.9">GPIO01</text>
<text x="363.7" y="58.4">GPIO03</text>
<text x="397.1" y="54.7">MCU_TX</text>
<text x="397.1" y="58.3">MCU_RX</text>
<text x="70.3" y="60.1">I2S_DATA</text>
<text x="74.4" y="63.8">I2S_WS</text>
<text x="279.7" y="65.5">LAN_INT</text>
<text x="283.4" y="61.9">ROT_C</text>
<text x="281.4" y="69">SPI_RES</text>
<text x="369.4" y="69">SPI_MISO</text>
<text x="282.9" y="76">I2S_WS</text>
<text x="283.4" y="72.5">ROT_B</text>
<text x="369.4" y="76.1">SPI_CS0</text>
<text x="369.4" y="72.4">SPI_CLK</text>
<text x="281" y="79.6">I2S_CLK</text>
<text x="283.2" y="83.1">ROT_A</text>
<text x="198.3" y="88.4">3V3_A2</text>
<text x="278.7" y="86.6">LAN_RES</text>
<text x="369.4" y="86.5">SPI_DC</text>
<text x="278.2" y="90.1">RGB_LED</text>
<text x="369" y="90.1">GPIO0</text>
<text x="280.4" y="97.2">DAC_EN</text>
<text x="369.4" y="97.1">SPI_CS1</text>
<text x="14.1" y="134.7">PLIMIT -&gt; GVDD - clipper off</text>
<text x="169.3" y="134.7">MUTE -&gt; high - HIGH-Z</text>
<text x="14.1" y="141.8">FAULT -&gt; SD - Auto shutdown</text>
<text x="14.1" y="138.3">GAIN -&gt; 100/20 - 26dB / 30k</text>
<text x="169.3" y="138.3">DAC_EN -&gt; high - PLAY</text>
<text x="13.6" y="146.6">AMP_MODSEL</text>
<text x="258.5" y="146.2">AMP_MODSEL</text>
<text x="14" y="157.1">DAC_EN</text>
<text x="11" y="176.5">AUDIO_R</text>
<text x="65.7" y="180.1">AMP_GAIN</text>
<text x="257.2" y="183.8">LOW - LOW LOSS MODE (DEFAULT), HIGH - BD MODE</text>
<text x="10.9" y="189">AUDIO_L</text>
<text x="257.5" y="194.7">GAIN -&gt; NC/20 - 20dB / 60k</text>
<text x="257.5" y="200">DEFAULT -&gt; 100/20 - 26dB / 30k</text>
<text x="257.5" y="205.3">GAIN -&gt; 100/39 - 32dB / 15k</text>
<text x="257.5" y="210.6">GAIN -&gt; 33/20 - 36dB / 9k</text>
<text x="293.3" y="215.3">AMP_GAIN</text>
<text x="257.5" y="242.3">GAIN SELECTION</text>
</g>
<g font-size="3.9" fill="#800">
<text x="250.5" y="261">TITLE:</text>
<text x="379.1" y="265.7">REV:</text>
<text x="287.4" y="275.2">Company:</text>
<text x="378.7" y="275.8">Sheet: 1/3</text>
<text x="287.4" y="282.9">Date:</text>
<text x="336.4" y="283">Drawn By: andriy@sonocotta.com</text>
</g>
<g font-size="3.2" fill="#800">
<text x="41.6" y="6.8">1</text>
<text x="110.8" y="6.8">2</text>
<text x="179.9" y="6.8">3</text>
<text x="249.1" y="6.8">4</text>
<text x="318.2" y="6.8">5</text>
<text x="4.1" y="41.9">A</text>
<text x="405.9" y="41.9">A</text>
<text x="4.1" y="111.1">B</text>
<text x="405.9" y="111.1">B</text>
<text x="4.1" y="180.2">C</text>
<text x="405.9" y="180.2">C</text>
<text x="4.1" y="249.4">D</text>
<text x="405.9" y="249.4">D</text>
<text x="41.6" y="287.7">1</text>
<text x="110.8" y="287.7">2</text>
<text x="179.9" y="287.7">3</text>
<text x="249.1" y="287.7">4</text>
<text x="318.2" y="287.7">5</text>
</g>
<g font-size="3.2" fill="#000080">
<text x="126.7" y="40.5">U8</text>
<text x="126.7" y="43.7">PCM5100APWR</text>
<text x="185.2" y="47.7">C98</text>
<text x="202.8" y="45.9">C100C99</text>
<text x="171.1" y="52.7">10uF</text>
<text x="171.1" y="49.5">C74</text>
<text x="185.2" y="50.9">100nF</text>
<text x="202.8" y="49.2">2.2nF2.2nF</text>
<text x="390.3" y="51.2">R16</text>
<text x="378.3" y="54.7">100</text>
<text x="378.3" y="58.2">100</text>
<text x="189.5" y="63.5">470</text>
<text x="189.5" y="60.3">R29</text>
<text x="361.6" y="61.8">IO21</text>
<text x="390.3" y="61.8">R17</text>
<text x="79.9" y="68.8">R20</text>
<text x="171.1" y="70.3">2.2uF</text>
<text x="171.1" y="67.1">C102</text>
<text x="189.5" y="70.6">470</text>
<text x="189.5" y="67.4">R19</text>
<text x="79.9" y="72.1">10K</text>
<text x="160.5" y="77.7">C101</text>
<text x="75.8" y="83">C93</text>
<text x="90" y="81.2">C95</text>
<text x="160.5" y="80.9">2.2uF</text>
<text x="171.1" y="82.7">10uF</text>
<text x="171.1" y="79.5">C92</text>
<text x="185.2" y="81.2">C97</text>
<text x="75.8" y="86.2">10uF</text>
<text x="90" y="84.4">100nF</text>
<text x="185.2" y="84.4">100nF</text>
<text x="75.8" y="93.6">C94</text>
<text x="90" y="95.3">C96</text>
<text x="361.6" y="93.5">IO2</text>
<text x="75.8" y="96.8">10uF</text>
<text x="90" y="98.5">100nF</text>
<text x="209.8" y="100.6">PJ-328A0-B</text>
<text x="209.8" y="97.5">CN1</text>
<text x="261.6" y="100.6">C37</text>
<text x="269.5" y="97.1">C38</text>
<text x="280.5" y="98.8">C39</text>
<text x="259.9" y="102.3">100nF</text>
<text x="269.6" y="102.4">10uF</text>
<text x="280.5" y="102">100uF</text>
<text x="333" y="113.3">U5</text>
<text x="333" y="116.6">ESP32-WROVER-IE(8MB)</text>
<text x="108.1" y="137.7">100k</text>
<text x="108.1" y="134.1">R28</text>
<text x="124" y="137.7">100k</text>
<text x="124" y="134.5">R2</text>
<text x="91.4" y="153.5">C84</text>
<text x="97.5" y="153.5">C83</text>
<text x="162.8" y="150.2">100nF</text>
<text x="162.8" y="153.5">C87</text>
<text x="187.7" y="155.9">PBTL</text>
<text x="187.7" y="152.8">SJ2</text>
<text x="217.6" y="153.9">C79 C82</text>
<text x="67.4" y="160.2">AO3400A</text>
<text x="67.4" y="157">Q4</text>
<text x="90.6" y="157">1uF</text>
<text x="97.7" y="157">1uF</text>
<text x="162.8" y="157.3">100nF</text>
<text x="162.8" y="160.6">C44</text>
<text x="217.8" y="157.4">1nF 1nF</text>
<text x="53.4" y="167.6">100k</text>
<text x="53.4" y="164.5">R1</text>
<text x="182.2" y="167.3">100nF</text>
<text x="182.2" y="164.1">C45</text>
<text x="194.7" y="167.6">100nF</text>
<text x="194.7" y="164.4">C46</text>
<text x="206.3" y="164.1">L4</text>
<text x="293.5" y="167.3">JP3</text>
<text x="40.2" y="172.8">22k</text>
<text x="40.2" y="169.7">R25</text>
<text x="206.3" y="174.7">L3</text>
<text x="40.2" y="185.2">22k</text>
<text x="40.2" y="182">R14</text>
<text x="206.3" y="185.3">L5</text>
<text x="213.4" y="180.2">YI453215U101-8R0T</text>
<text x="162.8" y="192.6">100nF</text>
<text x="162.8" y="195.8">C75</text>
<text x="175.1" y="192.6">100nF</text>
<text x="175.1" y="195.8">C76</text>
<text x="206.3" y="195.8">L2</text>
<text x="184.1" y="201.4">C77</text>
<text x="219.4" y="203.3">C80 C81</text>
<text x="328.4" y="202.9">R12JP2</text>
<text x="351.4" y="202.9">R4</text>
<text x="86.9" y="209.5">1uF 1uF</text>
<text x="86.9" y="206.4">C85 C86</text>
<text x="184.1" y="204.6">100nF</text>
<text x="219.4" y="206.4">1nF 1nF</text>
<text x="328.4" y="206.1">100k</text>
<text x="351.4" y="206.1">33k</text>
<text x="113.6" y="215.7">U3</text>
<text x="187.7" y="211.3">PBTL</text>
<text x="187.7" y="214.4">SJ1</text>
<text x="196.4" y="213.5">100nF</text>
<text x="196.4" y="210.2">C78</text>
<text x="220.3" y="213.5">DB127V-5.0-4P-GN-S</text>
<text x="54.3" y="219.2">R27 R5</text>
<text x="88.7" y="217">C43</text>
<text x="88.9" y="220.5">1uF</text>
<text x="113.6" y="218.8">TPA3128D2DAPR</text>
<text x="220.3" y="216.7">U4</text>
<text x="54.3" y="222.3">20k 20k</text>
<text x="96.4" y="227.6">PBTL PBTL</text>
<text x="328.4" y="227.6">R7</text>
<text x="334.1" y="223.8">JP1</text>
<text x="351.4" y="227.6">R6</text>
<text x="218.4" y="233.5">Q3</text>
<text x="328.4" y="230.8">20k</text>
<text x="351.4" y="230.8">39k</text>
<text x="203.8" y="236.7">MDD50N03D</text>
<text x="20" y="243.8">C9</text>
<text x="45.9" y="243.5">C18</text>
<text x="56.6" y="243.4">C20</text>
<text x="70.8" y="243.4">C23</text>
<text x="83.5" y="245.6">C33</text>
<text x="98.8" y="243.5">C34</text>
<text x="111.3" y="243.4">C49</text>
<text x="123.7" y="243.4">C70</text>
<text x="20" y="247">100nF</text>
<text x="45.9" y="246.7">22uF</text>
<text x="56.4" y="246.7">470uF</text>
<text x="70.6" y="246.7">470uF</text>
<text x="83.5" y="248.8">100nF</text>
<text x="98.8" y="246.7">22uF</text>
<text x="111.1" y="246.7">470uF</text>
<text x="123.5" y="246.7">470uF</text>
<text x="155.8" y="249.1">C42</text>
<text x="184.9" y="251.7">LM74700QDBVRQ1</text>
<text x="184.9" y="248.5">U13</text>
<text x="127.8" y="256.1">C104</text>
<text x="155.2" y="255.8">C30</text>
<text x="155.8" y="252.3">100nF</text>
<text x="223.8" y="255.8">10uF</text>
<text x="223.8" y="252.6">C41</text>
<text x="127.6" y="259.3">470uF</text>
<text x="155.2" y="259">1uF</text>
<text x="20" y="264.8">100nF</text>
<text x="20" y="268">C19</text>
<text x="45.9" y="265.2">22uF</text>
<text x="45.9" y="268.3">C21</text>
<text x="56.4" y="265.2">470uF</text>
<text x="56.4" y="268.4">C22</text>
<text x="70.6" y="265.2">470uF</text>
<text x="70.6" y="268.4">C24</text>
<text x="83.5" y="264.6">100nF</text>
<text x="83.5" y="267.8">C31</text>
<text x="97" y="265.2">22uF</text>
<text x="97" y="268.3">C32</text>
<text x="111.3" y="268.1">C50</text>
<text x="123.7" y="268.1">C71</text>
<text x="111.1" y="271.3">470uF</text>
<text x="123.5" y="271.3">470uF</text>
</g>
<g font-size="3.2" fill="#00f">
<text x="334.8" y="39.5" transform="rotate(-90 334.8 39.5)">39</text>
<text x="110.4" y="47.9">11</text>
<text x="143.1" y="47.9">10</text>
<text x="315.3" y="46.2">2</text>
<text x="318.8" y="47.9">3V3</text>
<text x="336.2" y="47.5" transform="rotate(-90 336.2 47.5)">GND</text>
<text x="343.6" y="47.9">IO23</text>
<text x="353" y="46.2">37</text>
<text x="110.4" y="51.5">12</text>
<text x="116" y="49.7">FLT</text>
<text x="116" y="53.2">SCK</text>
<text x="132.5" y="49.7">DEMP</text>
<text x="315.3" y="49.7">3</text>
<text x="318.8" y="51.5">EN</text>
<text x="343.6" y="51.5">IO22</text>
<text x="353" y="49.7">36</text>
<text x="353" y="53.2">35</text>
<text x="110.4" y="55">13</text>
<text x="110.4" y="58.5">14</text>
<text x="116" y="56.8">BCK</text>
<text x="143.1" y="58.5">7</text>
<text x="315.3" y="56.8">5</text>
<text x="318.8" y="58.5">SENSOR_VN</text>
<text x="342.6" y="58.5">RXD0</text>
<text x="342.9" y="55">TXD0</text>
<text x="353" y="56.8">34</text>
<text x="110.4" y="62.1">15</text>
<text x="110.4" y="65.6">16</text>
<text x="116" y="60.3">DIN</text>
<text x="116" y="63.8">LRCK</text>
<text x="132.6" y="60.3">OUTR</text>
<text x="133" y="63.8">OUTL</text>
<text x="143.1" y="65.6">5</text>
<text x="143.1" y="62.1">6</text>
<text x="315.3" y="63.8">7</text>
<text x="315.3" y="60.3">6</text>
<text x="318.8" y="65.6">IO35</text>
<text x="318.8" y="62.1">IO34</text>
<text x="343.6" y="62.1">IO21</text>
<text x="346.9" y="65.6">NC</text>
<text x="353" y="60.3">33</text>
<text x="353" y="63.8">32</text>
<text x="110.4" y="69.1">17</text>
<text x="116" y="67.3">FMT</text>
<text x="116" y="70.9">XSMT</text>
<text x="132.6" y="67.3">VNEG</text>
<text x="132.6" y="70.9">CAPM</text>
<text x="143.1" y="69.1">4</text>
<text x="315.3" y="70.9">9</text>
<text x="315.3" y="67.3">8</text>
<text x="318.8" y="69.1">IO32</text>
<text x="343.6" y="69.1">IO19</text>
<text x="353" y="67.3">31</text>
<text x="353" y="70.9">30</text>
<text x="110.4" y="72.6">18</text>
<text x="116" y="74.4">LDOO</text>
<text x="133.4" y="77.9">CAPP</text>
<text x="143.1" y="76.2">2</text>
<text x="313.3" y="77.9">11</text>
<text x="313.3" y="74.4">10</text>
<text x="318.8" y="76.2">IO25</text>
<text x="318.8" y="72.6">IO33</text>
<text x="343.6" y="72.6">IO18</text>
<text x="345.6" y="76.2">IO5</text>
<text x="353" y="74.4">29</text>
<text x="353" y="77.9">28</text>
<text x="218.4" y="81.8" transform="rotate(-90 218.4 81.8)">1</text>
<text x="221.9" y="81.8" transform="rotate(-90 221.9 81.8)">3</text>
<text x="225.4" y="81.8" transform="rotate(-90 225.4 81.8)">11</text>
<text x="229" y="81.8" transform="rotate(-90 229 81.8)">10</text>
<text x="232.5" y="81.8" transform="rotate(-90 232.5 81.8)">2</text>
<text x="313.3" y="81.5">12</text>
<text x="318.8" y="83.2">IO27</text>
<text x="318.8" y="79.7">IO26</text>
<text x="346.9" y="79.7">NC</text>
<text x="346.9" y="83.2">NC</text>
<text x="353" y="81.5">27</text>
<text x="313.3" y="88.5">14</text>
<text x="313.3" y="85">13</text>
<text x="318.8" y="86.7">IO14</text>
<text x="345.6" y="86.7">IO4</text>
<text x="353" y="85">26</text>
<text x="353" y="88.5">25</text>
<text x="313.3" y="95.6">16</text>
<text x="318.8" y="90.3">IO12</text>
<text x="345.6" y="90.3">IO0</text>
<text x="345.6" y="93.8">IO2</text>
<text x="353" y="92">24</text>
<text x="353" y="95.6">23</text>
<text x="313.3" y="99.1">17</text>
<text x="318.8" y="100.9">NC</text>
<text x="318.8" y="97.3">IO13</text>
<text x="343.6" y="97.3">IO15</text>
<text x="346.9" y="100.9">NC</text>
<text x="353" y="99.1">22</text>
<text x="313.3" y="106.2">19</text>
<text x="313.3" y="102.6">18</text>
<text x="318.8" y="107.9">NC</text>
<text x="318.8" y="104.4">NC</text>
<text x="346.9" y="104.4">NC</text>
<text x="346.9" y="107.9">NC</text>
<text x="353" y="102.6">21</text>
<text x="353" y="106.2">20</text>
<text x="108.9" y="153.8">1</text>
<text x="112.4" y="155.5">MODSEL</text>
<text x="141.2" y="152">EP</text>
<text x="146.6" y="150.2">33</text>
<text x="108.9" y="157.3">2</text>
<text x="108.9" y="160.8">3</text>
<text x="112.4" y="159.1">SDZ</text>
<text x="146.6" y="160.8">30</text>
<text x="108.9" y="164.4">4</text>
<text x="108.9" y="167.9">5</text>
<text x="112.4" y="162.6">FAULTZ</text>
<text x="112.4" y="166.1">RINP</text>
<text x="134.2" y="166.1">OUTPR</text>
<text x="136.6" y="162.6">BSPR</text>
<text x="146.6" y="164.4">29</text>
<text x="108.9" y="171.4">6</text>
<text x="112.4" y="169.7">RINN</text>
<text x="112.4" y="173.2">PLIMIT</text>
<text x="133.7" y="173.2">OUTNR</text>
<text x="146.6" y="171.4">27</text>
<text x="239.5" y="173.2">4</text>
<text x="108.9" y="178.5">8</text>
<text x="136.2" y="176.7">BSNR</text>
<text x="146.6" y="174.9">26</text>
<text x="239.5" y="176.7">3</text>
<text x="243" y="178.5">3</text>
<text x="243" y="174.9">4</text>
<text x="106.9" y="185.5">10</text>
<text x="112.4" y="180.2">GAIN/SLV</text>
<text x="137.1" y="183.8">BSPL</text>
<text x="146.6" y="185.5">23</text>
<text x="146.6" y="182">24</text>
<text x="239.5" y="183.8">1</text>
<text x="239.5" y="180.2">2</text>
<text x="243" y="185.5">1</text>
<text x="243" y="182">2</text>
<text x="106.9" y="189.1">11</text>
<text x="112.4" y="187.3">LINP</text>
<text x="112.4" y="190.8">LINN</text>
<text x="134.6" y="187.3">OUTPL</text>
<text x="106.9" y="192.6">12</text>
<text x="106.9" y="196.1">13</text>
<text x="112.4" y="194.3">MUTE</text>
<text x="112.4" y="197.9">AM2</text>
<text x="134.2" y="194.3">OUTNL</text>
<text x="136.6" y="197.9">BSNL</text>
<text x="146.6" y="196.1">20</text>
<text x="146.6" y="192.6">21</text>
<text x="106.9" y="199.6">14</text>
<text x="106.9" y="203.2">15</text>
<text x="112.4" y="201.4">AM1</text>
<text x="106.9" y="206.7">16</text>
<text x="112.4" y="204.9">AM0</text>
<text x="112.4" y="208.5">SYNC</text>
<text x="168.9" y="256.1">1</text>
<text x="172.4" y="257.8">VCAP</text>
<text x="190" y="257.8">ANODE</text>
<text x="203" y="256.1">6</text>
<text x="168.9" y="263.1">3</text>
<text x="193" y="261.4">GATE</text>
<text x="203" y="263.1">4</text>
<text x="203" y="259.6">5</text>
<text x="172.4" y="264.9">EN</text>
<text x="185.9" y="264.9">CATHODE</text>
</g>
<g font-size="3.2">
<text x="315.3" y="42.7">1</text>
<text x="318.8" y="44.4">GND</text>
<text x="344.2" y="44.4">GND</text>
<text x="353" y="42.7">38</text>
<text x="132.1" y="53.2">AGND</text>
<text x="143.1" y="51.5">9</text>
<text x="110.4" y="76.2">19</text>
<text x="116" y="77.9">DGND</text>
<text x="130.2" y="74.4">CPGND</text>
<text x="143.1" y="72.6">3</text>
<text x="313.3" y="92">15</text>
<text x="318.8" y="93.8">GND</text>
<text x="146.6" y="167.9">28</text>
<text x="137.8" y="169.7">GND</text>
<text x="146.6" y="178.5">25</text>
<text x="108.9" y="182">9</text>
<text x="112.4" y="183.8">GND</text>
<text x="137.8" y="180.2">GND</text>
<text x="137.8" y="190.8">GND</text>
<text x="146.6" y="189.1">22</text>
<text x="168.9" y="259.6">2</text>
<text x="172.4" y="261.4">GND</text>
</g>
<g font-size="3.2" fill="#f00">
<text x="315.3" y="53.2">4</text>
<text x="132.3" y="56.8">AVDD</text>
<text x="143.1" y="55">8</text>
<text x="318.8" y="55">SENSOR_VP</text>
<text x="110.4" y="79.7">20</text>
<text x="116" y="81.5">DVDD</text>
<text x="130.4" y="81.5">CPVDD</text>
<text x="143.1" y="79.7">1</text>
<text x="136.6" y="155.5">PVCC</text>
<text x="146.6" y="153.8">32</text>
<text x="136.6" y="159.1">PVCC</text>
<text x="146.6" y="157.3">31</text>
<text x="108.9" y="174.9">7</text>
<text x="112.4" y="176.7">GVDD</text>
<text x="136.6" y="201.4">PVCC</text>
<text x="146.6" y="203.2">18</text>
<text x="146.6" y="199.6">19</text>
<text x="136.3" y="208.5">AVCC</text>
<text x="136.6" y="204.9">PVCC</text>
<text x="146.6" y="206.7">17</text>
</g>
<g font-size="3.2" fill="#840000">
<text x="295.6" y="159.4" transform="rotate(-90 295.6 159.4)">2</text>
<text x="291" y="163.8" transform="rotate(-90 291 163.8)">1</text>
<text x="301.6" y="162.2" transform="rotate(-90 301.6 162.2)">3</text>
<text x="331.6" y="209.5" transform="rotate(-90 331.6 209.5)">1</text>
<text x="336.2" y="215.9" transform="rotate(-90 336.2 215.9)">2</text>
<text x="336.2" y="213.9" transform="rotate(-90 336.2 213.9)">2</text>
<text x="342.2" y="211.1" transform="rotate(-90 342.2 211.1)">3</text>
<text x="331.6" y="220.3" transform="rotate(-90 331.6 220.3)">1</text>
<text x="342.2" y="218.7" transform="rotate(-90 342.2 218.7)">3</text>
</g>
<g font-size="1.4" fill="#238d23">
<text x="216.3" y="241.3" transform="rotate(-90 216.3 241.3)">S</text>
<text x="220.5" y="245.5" transform="rotate(-90 220.5 245.5)">G</text>
<text x="223.7" y="241.3" transform="rotate(-90 223.7 241.3)">D</text>
</g>
</svg>
